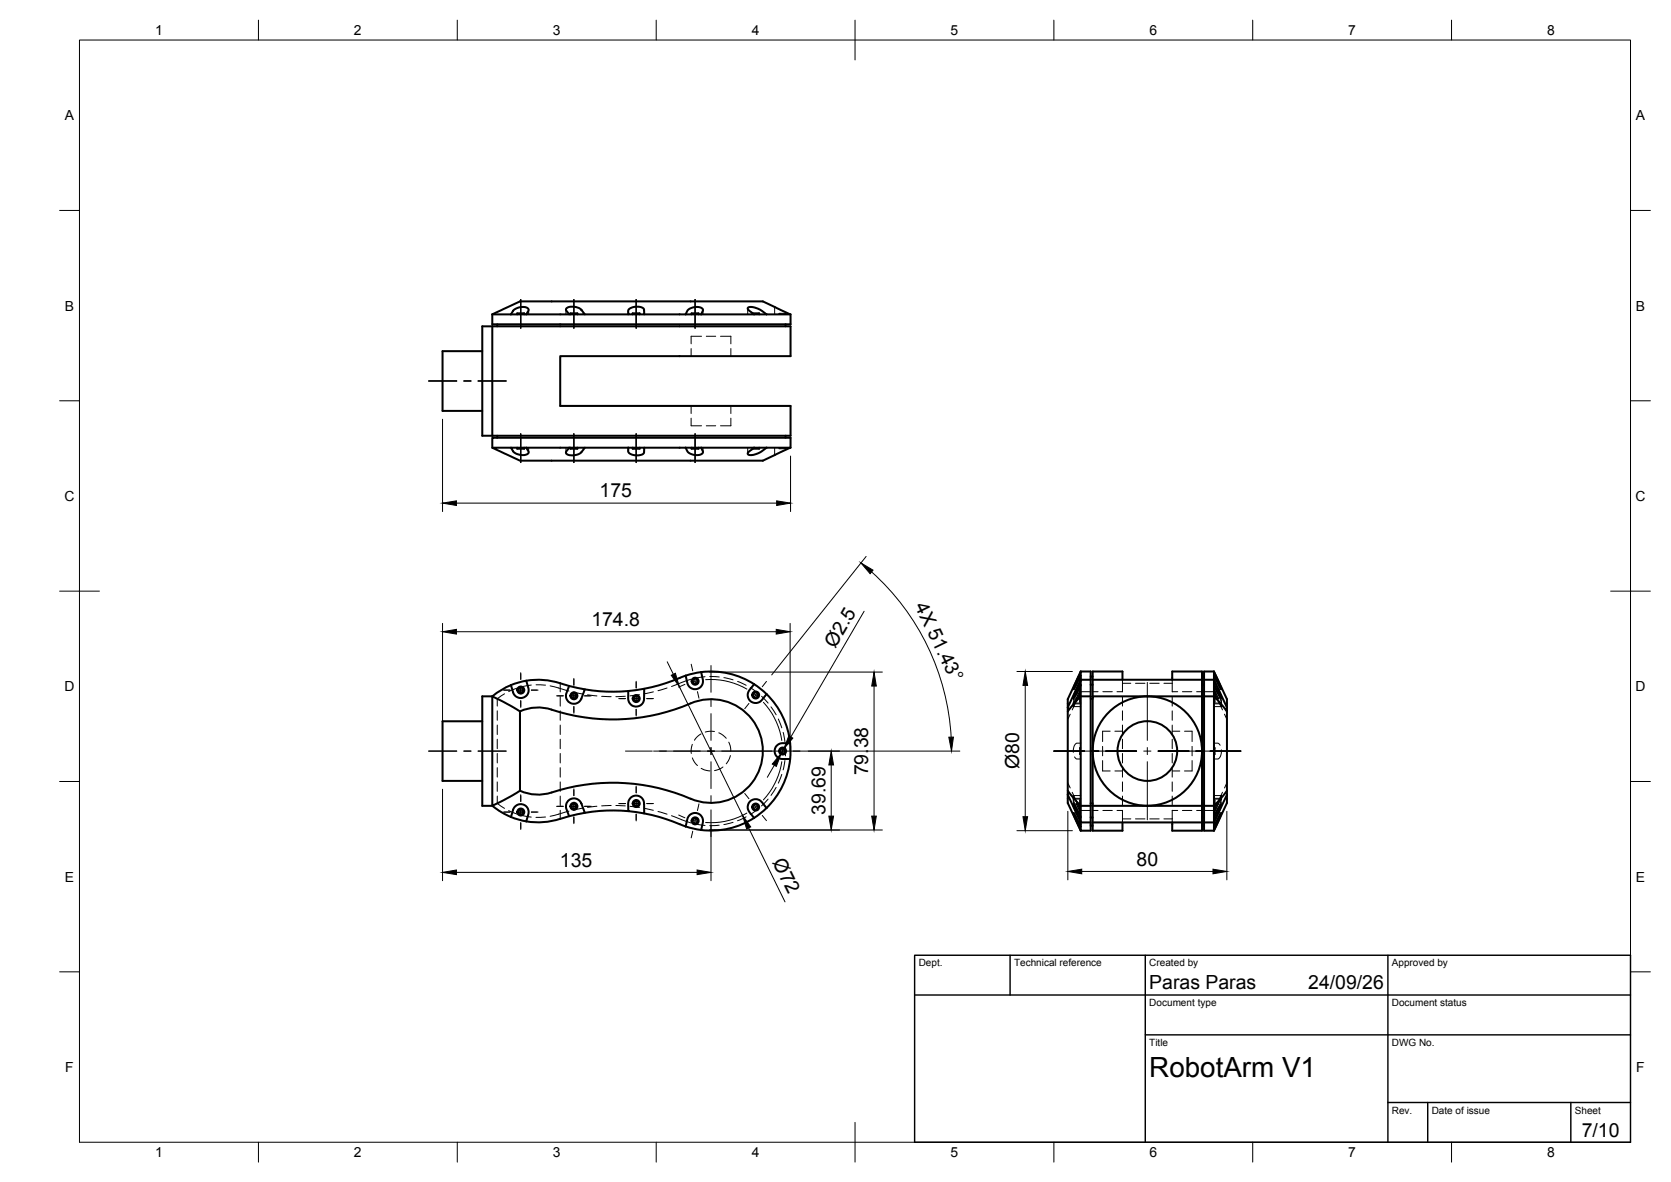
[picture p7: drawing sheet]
<svg xmlns="http://www.w3.org/2000/svg" width="420mm" height="297mm" viewBox="0 0 420 297" stroke-linecap="round" stroke-linejoin="round" font-family="sans-serif">
<!-- layer: Hidden -->
<g fill="none" stroke="#000" stroke-width=".25">
<path d="M130.3 78.7v.3M131.6 78.7v.3M132.9 77.9v1.1M142.3 77.8v1.2M143.7 78.7v.3M144.9 78.7v.3M157.9 78.1v.9M159.3 78.7v.3M160.6 78.7v.3M174.1 78.7v.3M175.4 78.7v.3M176.8 77.9v1.1"/>
<path d="M188 77.5v1.5M189.3 78.7h-.2v.3M189.4 78.7v.3M190.6 78.7v.3M194.8 77.1v1.9M195.9 79a.43 .43 0 0 1 .7-.3h.4a.43 .43 0 0 1 .7 .3M196.2 78.7v.3M197.4 78.7v.3M173.8 87.6v1.9M176.4 84.5h-2.6v1.9M177.6 84.5h2.4M181.2 84.5h2.6v1.9"/>
<path d="M183.8 87.6v1.9M130.3 112.5v.3M131.6 112.5v.3M132.9 112.5v1.1M142.3 112.5v1.2M143.7 112.5v.3M144.9 112.5v.3M157.9 112.5v.9M159.3 112.5v.3M160.6 112.5v.3M173.8 105.1v1.9h2.6M173.8 102v1.9"/>
<path d="M174.1 112.5v.3M175.4 112.5v.3M176.8 112.5v1.1M177.6 107h2.4M183.8 105.1v1.9h-2.6M183.8 102v1.9M188 112.5v1.5M189.1 112.5v.3h.2M189.4 112.5v.3M190.6 112.5v.3M194.8 112.5v1.9M195.9 112.5a.38 .38 0 0 0 .2 .3 .38 .38 0 0 0 .4 0h.5a.38 .38 0 0 0 .4 0 .38 .38 0 0 0 .3-.3"/>
<path d="M196.2 112.5v.3M197.4 112.5v.3M125 178.6v2.4M126.9 174.4l-1.9 1.2v1.8M130.1 172.9l-2.2 .9M133.6 172.2l-2.3 .4M134.8 172.1l2.4 .1M138.3 172.4l4.8 1.3M140.9 171.7v2.2M140.9 175.1v2.3M140.9 178.6v2.4M144.2 174l2.4 .4"/>
<path d="M147.7 174.6l2.4 .3M151.3 175l2.4 .1M157.2 175l-2.3 .1M160.8 174.6l-2.4 .3M164.3 173.9l-2.4 .5M167.7 172.9l-2.3 .7M173.8 170.7l-5 1.8M177.3 170.1l-2.4 .3M178.5 170l2.3 .1M182 170.3l2.3 .5M185.5 171.2l2.1 1M188.7 172.8l1.9 1.4"/>
<path d="M191.5 175l1.6 1.7M193.9 177.6l1.3 2M269.1 179.5l-.6 1.3M269.8 177.6h1.9M269.8 176.9h1.9M269.9 173.2h1.8M269.9 175.4h1.8M270.1 176.7h1.6M270.6 175.6l-.8 1.3 .4-1.2M270.6 175.6l-.8 2 .3-.5M270.6 176.2l-1 2.2M271.5 172.7v1.6"/>
<path d="M271.5 174.3v1.4M271.5 175.7a.44 .44 0 0 0 .2 .8M271.5 174h.2M271.5 172.8h.2M271.5 174.3h.2M271.5 175.5h.2M271.5 175.7h.2M271.5 176.2h.2M271.5 174.9h.2M271.5 174.7h.2M271.5 171.8h.2M271.5 170.6h.2"/>
<path d="M271.5 175.3h.2M271.5 173.8h2.7M271.5 172.5h.2M271.7 172.4l-1.1 2.3M271.7 173.2l-1.1 2.4M271.7 173.7l-1.1 2.3M271.7 173.1l-1.1 2.5M271.7 170.3h-.2v1.8h.2M271.7 171.9l-1.2 2.2-.6 1.9M271.7 174.4l-1.3 2.1M271.7 173.8l-.6 1.4M274.2 175.1h.5"/>
<path d="M274.7 173.8h1.4M277.3 173.8h2.4M280.9 173.8h1.3M282.2 170.8v.9M282.2 171.7h2.1M282.2 171.7v2.2M282.2 175.1v2.3M282.2 178.6v2.4M285.5 171.7h2.4M289.1 171.7h2.4M292.7 171.7h2M294.7 170.8v.9"/>
<path d="M294.7 171.7v2.2M294.7 175.1v2.3M294.7 178.6v2.4M294.7 173.8h1.4M297.3 173.8h2.4M300.9 173.8h1.3M302.2 175.1h.5M305.2 173.1l1.2 2.5-1.2-2.4M305.2 172.4l1.6 3.1 .3 1.4-.2-.3M305.2 173.7l2 3.9-.3-1M305.2 170.3h.3v1.8h-.3M305.2 174.4l1.1 1.7 .6 .6 .2-.3-.2-1.2"/>
<path d="M305.2 171.9l1.3 2.2M305.2 174h.3M305.2 172.8h.3M305.2 174.3h.3M305.2 172.5h.2M305.2 175.4h1.9M305.2 175.5h.3M305.2 175.7h.3M305.2 176.9h1.9M305.2 176.2h.3M305.2 174.9h.3M305.2 174.7h.3"/>
<path d="M305.2 177.6h2M305.2 171.8h.3M305.2 170.6h.3M305.2 175.3h.3M305.2 173.2h1.9M305.2 176.7h1.7M305.2 173.8l.7 1.4M305.5 172.7v1.6M305.5 174.3v1.4M305.5 175.7a.44 .44 0 0 1-.3 .8M305.5 173.8h-2.8M306.4 176.2l1 2.2"/>
<path d="M307.9 179.5l.6 1.3M125 182.2v2.4M125 185.8v2.4M125 189.3v2.4M125 192.9v2.4M125 196.5v2.4M140.9 182.2v2.4M140.9 185.8v2.4M140.9 189.3v2.4M140.9 192.9v2.4M140.9 196.5v2.4M174.1 187.1l-.3 1.3v.9"/>
<path d="M174.1 190.5l.5 1 .8 .9M176.3 184.4l-.9 .6-.8 1M176.3 193.1l.7 .3 1.5 .3M179.6 183.8h-1.3l-1 .2M180.7 184.2l1.2 .6 .7 .7M181.8 192.8l-1 .5-1.1 .4M183.2 186.5l.4 1 .2 1.3M183.6 189.9l-.5 1.3-.5 .7M195.2 197.9l-1.3 2M195.7 180.7l.9 2.2M196.6 194.6l-.9 2.2M196.9 184.1l.5 2.3"/>
<path d="M197.4 191.1l-.5 2.4M197.5 187.6v2.4M268.5 196.7l.6 1.3M269.6 199.1l1 2.2M269.8 199.9h1.9M270.2 190.2l.5 .5h1M271.5 189.4h.2M271.5 188.1h.2M271.7 187.9h-.2v1.7h.2M271.7 186.8h-1l-.4 .3-.3 .7-.1 1.3M277.2 191.1v2.6h1.9M277.2 187.6v2.3"/>
<path d="M279.1 183.8h-1.9v2.6M280.3 193.7h1.9M280.3 183.8h1.9M282.2 182.2v2.4M282.2 185.8v2.4M282.2 189.3v2.4M282.2 192.9v2.4M282.2 196.5v2.4M294.7 182.2v2.4M294.7 185.8v2.4M294.7 189.3v2.4M294.7 192.9v2.4"/>
<path d="M294.7 196.5v2.4M294.7 193.7h2M294.7 183.8h2M297.8 183.8h1.9v2.6M299.7 187.6v2.3M299.7 191.1v2.6h-1.9M305.2 187.9h.3v1.7h-.3M305.2 186.8h1.1l.5 .5M305.2 199.9h2M305.2 189.4h.3M305.2 188.1h.3M307.1 188.4l-.1 1.3-.4 .7-.3 .3h-1.1"/>
<path d="M307.4 199.1l-1 2.2M308.5 196.7l-.6 1.3M125 200.1v1.8l1.9 1.2M127.9 203.7l2.2 .9M131.2 204.9l2.4 .4M137.2 205.3l-2.4 .1M140.9 200.1v2.3M140.9 203.6v2.2M143.1 203.8l-4.8 1.3M146.6 203.1l-2.4 .4M150.1 202.6l-2.4 .3M153.7 202.4l-2.4 .1"/>
<path d="M154.9 202.4l2.3 .1M158.4 202.6l2.4 .3M161.9 203.1l2.4 .5M165.4 203.9l2.3 .7M168.8 205l5 1.8M174.9 207.1l2.4 .3M180.8 207.4l-2.3 .1M184.3 206.7l-2.3 .5M187.6 205.3l-2.2 1M190.6 203.3l-2 1.4M193.1 200.8l-1.6 1.7M269.8 200.6h1.9"/>
<path d="M269.9 204.3h1.8l-1.1-2.4 1.1 2.5M269.9 202.1h1.8M270.1 200.9l-.3-.3 .4 1.4 1.5 3.1M270.1 202.3l-.2-1.2 .2-.3 .6 .6 1 1.7M270.5 203.4l1.2 2.2M271.1 202.3l.6 1.4M271.5 203.2v1.6M271.5 201.8v1.4M271.5 204.7h.2M271.5 203.5h.2M271.5 203.2h.2M271.5 202h.2"/>
<path d="M271.5 201.8h.2M271.5 202.6h.2M271.5 201.3h.2M271.5 202.8h.2M271.5 203.4h.2M271.5 202.2h.2M271.5 206.9h.2M271.5 205.7h.2M271.5 205h.2M271.7 201a.44 .44 0 0 0-.2 .8M271.7 200.8l-1.6 .1-.3-1 1.9 3.9M271.7 205.4h-.2v1.8h.2"/>
<path d="M274.2 203.7h-2.7M274.2 202.4h.5M274.7 203.7h1.4M277.3 203.7h2.4M280.9 203.7h1.3M282.2 205.8v.9M282.2 205.8h2.1M282.2 200.1v2.3M282.2 203.6v2.2M285.5 205.8h2.4M289.1 205.8h2.4M292.7 205.8h2"/>
<path d="M294.7 205.8v.9M294.7 200.1v2.3M294.7 203.6v2.2M294.7 203.7h1.4M297.3 203.7h2.4M300.9 203.7h1.3M302.2 202.4h.5M302.7 203.7h2.8M305.2 201a.44 .44 0 0 1 .3 .8M305.2 205.4h.3v1.8h-.3M305.2 204.7h.3M305.2 203.5h.3"/>
<path d="M305.2 205h.2M305.2 203.2h.3M305.2 202.1h1.9M305.2 202h.3M305.2 201.8h.3M305.2 200.6h1.9M305.2 202.6h.3M305.2 201.3h.3M305.2 202.8h.3M305.2 203.4h.3M305.2 202.2h.3M305.2 206.9h.3"/>
<path d="M305.2 205.7h.3M305.2 200.8h1.7M305.5 203.2v1.6M305.5 201.8v1.4M305.9 202.3l-.7 1.4M306.3 201.5l-1.1 2.3M306.4 202.8l-1.2 2.3M306.4 201.9l-1.2 2.4h1.9M306.4 201.9l-1.2 2.5M306.6 201l-1.4 2.1M306.8 201.8l.3-1.2-.7 1.3M306.9 200.4l.3-.5-.8 2"/>
<path d="M307.1 201.5l-.6 1.9-1.3 2.2"/>
</g>
<!-- layer: Visible -->
<g fill="none" stroke="#000" stroke-width=".51">
<path d="M123.8 79l5.4-2.5a3.9 3.9 0 0 1 3.2-.8h59.4l7 3.3v2.5h-75zM123.8 79h4.7M128.5 79a3 3 0 0 1 4.3-1.4v.5l-.5 .9M128.5 79h3.8M130 79v-.3h1.8v.3M132.3 79h10.8M142.5 77.5a3.4 3.4 0 0 1 3.7 .4l.8 1.1h-3.9l-.8-1.1zM143.4 79v-.3h1.8v.3M147 79h11M158.1 77.8a3.1 3.1 0 0 1 3.8-.1l.1 1.3h-4zM159.1 79v-.3h1.7v.3M162 79h10.4"/>
<path d="M172.4 79h3.9M172.4 79a2.94 2.94 0 0 1 3.6-1.8l.7 .6-.4 1.2M173.9 79v-.3h1.7v.3M176.3 79h13.3M189.3 78.7h1.6v.3M189.6 79h3.1M189.6 79l-1.4-1.1a.53 .53 0 0 1 0-.7 .53 .53 0 0 1 .7-.1l.8 .2a7.1 7.1 0 0 1 3 1.7M192.7 79h6M121.3 88.3h-10v15h10M123.8 82v27.5M123.8 82h75v7.5h-57.9v12.5h57.9v7.5h-75M123.8 82h-2.5v27.5h2.5"/>
<path d="M125 81.5v.5M197.5 81.5v.5M123.8 112.5v-2.5h75l-.1 2.5M125 109.5v.5M128.5 112.5h3.8l.5 .9a.72 .72 0 0 1-.8 .9 3.1 3.1 0 0 1-3.5-1.8zM128.5 112.5h-4.7l5.4 2.5a3.9 3.9 0 0 0 3.2 .8h59.4l6.9-3.3M130 112.5v.3h1.8v-.3M132.3 112.5h10.8M143.1 112.5h3.9a3.3 3.3 0 0 1-4.7 1.4v-.4zM143.4 112.5v.3h1.8v-.3M147 112.5h11M158 112.5h4v.6a1.32 1.32 0 0 1-1.8 1.3 2.1 2.1 0 0 1-2.3-1z"/>
<path d="M159.1 112.5v.3h1.7v-.3M162 112.5h10.4M172.4 112.5h3.9M172.4 112.5a2.94 2.94 0 0 0 3.6 1.8l.7-.6-.4-1.2M173.9 112.5v.3h1.7v-.3M176.3 112.5h13.3M189.6 112.5h3.1M189.6 112.5l-1.4 1.1a.53 .53 0 0 0 0 .7 .53 .53 0 0 0 .7 .1l.8-.2a7.1 7.1 0 0 0 3-1.7M190.9 112.5v.3h-1.6M192.7 112.5h6M197.5 109.5v.5M123.8 175l6.9 3.8"/>
<path d="M123.8 175v27.5l6.9-3.8M123.8 175h-2.5v27.5h2.5M128.5 172.2a17.9 17.9 0 0 1 12.4-.5l2.2 .7M128.5 172.2a17.9 17.9 0 0 0-4.7 2.8M130.7 178.8v19.9M130.8 178.8a12 12 0 0 1 9.9 .2 50.2 50.2 0 0 0 34.2-2.7 13 13 0 0 1 16.9 13.1 13 13 0 0 1-18.2 11.3 49.9 49.9 0 0 0-35.8-1.3 11 11 0 0 1-7-.7M132.3 171.1l.3 .9a2.18 2.18 0 0 1-1.5 3.4 2.01 2.01 0 0 1-2.1-1.4l-.5-1.8M143.1 172.4l3.9 .8-.8 2.4a2 2 0 0 1-2.6 1.1 2 2 0 0 1-1.2-2.5zM147 173.2l5.5 .6 5.5-.1M158 173.7l4-.6-.1 2.5a2 2 0 0 1-2 2 2 2 0 0 1-2-2.1zM170.9 170.4l-5.3 1.8-3.6 .9M172.4 169.8l-1.5 .6"/>
<path d="M176.3 168.9l.2 .9a2.27 2.27 0 0 1-.7 3.1l-.4 .2a2 2 0 0 1-2.6-1.5l-.4-1.8M176.3 168.9a20 20 0 0 1 16.5 5.5M176.3 168.9l-3.9 .9M189.6 171.9l-.6 .8a2.27 2.27 0 0 0-.7 3.1l.4 .4a2.03 2.03 0 0 0 2.9-.3l1.1-1.5M192.7 174.4a20 20 0 0 1 6 12.3M268.5 178.8v19.9M271.5 172.5v.2M271.7 171.1l-1.3 2.9-.5 1.4 .6-.7 1.2-2.5M271.7 171.1v1.1M271.7 168.9v.9M271.7 168.9l-1.8 4.3 .6-.9 1.2-2.5M271.7 168.7l-3.2 7v2.1"/>
<path d="M271.7 168.7v.2M271.7 170.8v.3M271.7 172.2v2.8l-3.2 3.8v-1M271.7 168.7h2.5v33.8M271.7 169.8v1M271.7 170.8h2.5M271.7 170.8l-3.2 7M274.2 175h-2.5v27.5h2.5M274.2 175.6h.5M274.2 170h.5M274.2 172.1h.5M274.7 175h27.5v27.5h-27.5z"/>
<path d="M274.7 170.8v4.2M274.7 170.8v-2.1h7.5v2.1M274.7 170.8h27.5M294.7 170.8v-2.1h7.5v2.1M302.2 170.8v4.2M302.2 175.6h.5M302.2 170h.5M302.2 172.1h.5M302.7 175h2.5v27.5l3.3-3.8M302.7 170.8h2.5M305.2 171.1l1.6 3.3 .3 1-.7-.9-1.2-2.3zM305.2 172.2v2.8l3.3 3.8v-1"/>
<path d="M305.2 170.8v.3M305.2 168.9v.9M305.2 168.9l1.9 4.3-.6-.9-1.3-2.5M305.2 168.7v.2M305.2 168.7l3.3 7v2.1M305.2 168.7h-2.5v38M305.2 169.8v1M305.2 170.8l3.3 7M305.4 172.5l.1 .2M308.5 178.8v19.9M121.3 181.3h-10v14.9h10M198.7 186.8h-1a2.29 2.29 0 0 0-2.8 1.3l-.1 .4a1.99 1.99 0 0 0 2 2.2h1.9"/>
<path d="M198.7 186.7v4M198.7 190.7a20 20 0 0 1-6 12.3M268.5 199.7v-1l3.2 3.8v2.8M268.5 199.7v2.1l3.2 7M268.5 199.7l3.2 7M308.5 199.7v2.1l-3.3 7M308.5 198.7v1M308.5 199.7l-3.3 7M123.8 202.5a17.9 17.9 0 0 0 4.7 2.8M128.5 205.3l.3-.9a2.28 2.28 0 0 1 2.1-2.3h.4a1.97 1.97 0 0 1 1.5 2.5l-.5 1.8M128.5 205.3l3.8 1.1M140.9 205.8a17.9 17.9 0 0 1-8.6 .6"/>
<path d="M142.9 201.2a2.01 2.01 0 0 1 3.3 .7l.8 2.4-3.9 .8-.3-.9a2.45 2.45 0 0 1 .1-3zM143.1 205.1l-2.2 .7M158 203.8l-5.5-.1-5.5 .6M158.5 200.6a2 2 0 0 1 2.2-.5 2 2 0 0 1 1.2 1.8l.1 2.5-4-.6v-2.2zM162 204.4l3.6 .9 5.3 1.8M170.9 207.1l1.5 .6M172.4 207.7l.2-.9a2.28 2.28 0 0 1 2-2.5h.4a1.99 1.99 0 0 1 1.7 2.4l-.4 1.9M192.7 203.1l-.6-.8a2.28 2.28 0 0 0-2.8-1.3l-.4 .1a2.05 2.05 0 0 0-.5 3l1.2 1.5M192.7 203a20 20 0 0 1-20.3 4.7M269.9 202.1l.7 .9 1.1 2.3v1.1l-1.5-3.3zM271.5 204.8v.2M271.7 206.4v.3"/>
<path d="M271.7 207.7v.9M271.7 207.7l-1.2-2.5-.6-.9 1.8 4.3M271.7 208.6v.2M271.7 206.7v1M271.7 206.7h2.5M274.2 202.5v6.3h-2.5M274.2 201.9h.5M274.2 207.5h.5M274.2 205.4h.5M274.7 202.5v6.3h7.5v-2.1M274.7 206.7h27.5M294.7 206.7v2.1h7.5v-2.1"/>
<path d="M302.2 202.5v4.2M302.2 201.9h.5M302.2 207.5h.5M302.2 205.4h.5M302.7 202.5h2.5v2.8M302.7 206.7v2.1h2.5M302.7 206.7h2.5M305.2 205.3l1.3-2.5 .6-.7-.5 1.4-1.4 2.9M305.2 205.3v1.1M305.2 207.7v.9M305.2 207.7l1.3-2.5 .6-.9-1.9 4.3M305.2 208.6v.2"/>
<path d="M305.2 206.4v.3M305.2 206.7v1M305.5 204.8l-.1 .2"/>
<circle cx="130.9" cy="173.4" r=".62"/>
<circle cx="130.9" cy="173.4" r=".88"/>
<circle cx="144.3" cy="174.9" r=".62"/>
<circle cx="144.3" cy="174.9" r=".88"/>
<circle cx="160" cy="175.6" r=".62"/>
<circle cx="160" cy="175.6" r=".88"/>
<circle cx="174.8" cy="171.2" r=".62"/>
<circle cx="174.8" cy="171.2" r=".88"/>
<circle cx="190" cy="174.7" r=".62"/>
<circle cx="190" cy="174.7" r=".88"/>
<circle cx="196.8" cy="188.7" r=".62"/>
<circle cx="196.8" cy="188.7" r=".88"/>
<circle cx="288.5" cy="188.7" r="13.7"/>
<circle cx="288.5" cy="188.7" r="7.5"/>
<circle cx="130.9" cy="204.1" r=".62"/>
<circle cx="130.9" cy="204.1" r=".88"/>
<circle cx="144.3" cy="202.6" r=".62"/>
<circle cx="144.3" cy="202.6" r=".88"/>
<circle cx="160" cy="201.9" r=".62"/>
<circle cx="160" cy="201.9" r=".88"/>
<circle cx="174.8" cy="206.3" r=".62"/>
<circle cx="174.8" cy="206.3" r=".88"/>
<circle cx="190" cy="202.8" r=".62"/>
<circle cx="190" cy="202.8" r=".88"/>
</g>
<!-- layer: BORDER -->
<g fill="none" stroke="#000" stroke-width=".25">
<path d="M20 10.1h390v276.9h-390zM65 5.1v5M115 5.1v5M165 5.1v5M215 5.1v10M265 5.1v5M315 5.1v5M365 5.1v5M15 52.9h5M410 52.9h5M15 100.7h5M410 100.7h5"/>
<path d="M15 148.6h10M405 148.6h10M15 196.4h5M410 196.4h5M15 244.2h5M410 244.2h5M65 287v5M115 287v5M165 287v5M215 282.1v9.9M265 287v5M315 287v5"/>
<path d="M365 287v5"/>
</g>
<!-- layer: TITLEBLOCK -->
<path d="M230 240.1h180v46.9h-180zM230 250h180M254 240.1v9.9M288 240.1v46.9M349 240.1v46.9M288 260.1h122M349 277.1h61M359 277.1v9.9M395 277.1v9.9" fill="none" stroke="#000" stroke-width=".36"/>
<!-- layer: Smart Centers -->
<g fill="none" stroke="#000" stroke-width=".25">
<path d="M130.9 75.3v7.2M144.3 75.3v7.2M160 75.3v7.2M174.8 75.3v7.2M107.8 95.7h7.1M116.6 95.7h1.8M120.2 95.7h7.1M130.9 109v7.3M144.3 109v7.3M160 109v7.3M174.8 109v7.3M126.6 173.4h1.6"/>
<path d="M130 173.4h1.8M130.9 169v1.7M130.9 172.5v1.8M130.9 176.1v1.7M133.6 173.4h1.7M139.9 174.9h1.7M143.4 174.9h1.8M144.3 170.5v1.7M144.3 174v1.8M144.3 177.6v1.6M147 174.9h1.7M155.6 175.6h1.7"/>
<path d="M159.1 175.6h1.7M160 171.2v1.7M160 174.7v1.8M160 178.3v1.6M162.6 175.6h1.7M172.2 172l-1.6 .7M173.8 166.9l.4 1.7M174.6 170.3l.4 1.8M175.4 173.8l.3 1.7M175.7 171l-1.8 .4M177.4 170.8a17.9 17.9 0 0 1 10.4 2.4M178.8 167.2v6.8"/>
<path d="M178.8 175.8v1.8M178.8 179.3v6.8M188.3 176.8l-1 1.3M189.3 174.1l1.4 1.1M190.6 174l-1.2 1.4M192 176.5a18.3 18.3 0 0 1 4.6 9.6M192.7 171.2l-1 1.4M288.5 171.5v14.6M107.8 188.8h7.1M116.6 188.8h1.8M120.2 188.8h7.1M130.9 199.7v1.7"/>
<path d="M144.3 198.3v1.6M157.3 188.8h6.7M160 197.6v1.6M165.8 188.8h1.8M169.4 188.8h6.7M177.9 188.8h1.8M178.8 187.9v1.7M178.8 191.4v6.8M178.8 199.9v1.8M181.5 188.8h12.6M187.3 199.4l1 1.3M195.9 188.8h1.8"/>
<path d="M196.6 191.4a18.1 18.1 0 0 1-4.6 9.6M196.8 187.8v1.8M199.5 188.8h1.6M265 188.8h20.8M287.6 188.8h1.8M288.5 187.9v1.7M288.5 191.4v14.6M291.2 188.8h20.8M126.6 204.1h1.6M130 204.1h1.8M130.9 203.2v1.8M130.9 206.8v1.7"/>
<path d="M133.6 204.1h1.7M139.9 202.6h1.7M143.4 202.6h1.8M144.3 201.7v1.8M144.3 205.3v1.7M147 202.6h1.7M155.6 201.9h1.7M159.1 201.9h1.7M160 201v1.8M160 204.6v1.7M162.6 201.9h1.7M170.6 204.8l1.6 .7"/>
<path d="M173.9 206.1l1.8 .4M174.2 208.9l-.4 1.7M175 205.4l-.4 1.8M175.7 202l-.3 1.7M178.8 203.5v6.8M187.8 204.3a18.1 18.1 0 0 1-10.4 2.4M189.4 202.1l1.2 1.4M190.7 202.2l-1.4 1.2M191.7 204.9l1 1.3"/>
</g>
<!-- layer: FD_Dimensions -->
<g fill="none" stroke="#000" stroke-width=".25">
<path d="M111.3 105.4v23.2M198.8 114.6v14M114.8 126.4h80.5M217.8 139.8l-23.8 29.8M111.3 156.7v37.4M114.8 158.8h80.4M198.7 156.7v31.9M217.3 153.6l-18.4 31.6M219.2 143.7a60.5 60.5 0 0 1 20 41.5M167.8 166.3l1.5 3.1M170.8 172.6l15.9 32.3M178.4 168.9h43.5"/>
<path d="M219.8 172.4v32.7M255.7 168.7h13.9M257.8 172.2v33M111.3 198.3v23M164.3 188.8h77M194.7 192.3l-1.8 3M197.1 188.2l-.7 1.1M209 192.2v12.9M114.8 219.2h60.5M178.4 208.6h43.5M178.8 207.4v13.9M188.2 208.1l9.2 18.5"/>
<path d="M255.7 208.8h13.9M268.5 203.9v17.2M272 219h33M308.5 203.9v17.2"/>
</g>
<g fill="#000" stroke="#000" stroke-width=".25">
<path d="M111.3 126.4l3.5-.5v1.1zM195.3 125.9l3.5 .5-3.5 .6zM111.3 158.8l3.5-.6v1.1zM195.2 158.2l3.5 .6-3.5 .5zM216.5 141.5l3 1.8-.7 .9zM168.8 169.7l1-.5 1 3.4zM219.8 168.9l.5 3.5h-1.1zM257.8 168.7l.6 3.5h-1.2zM196.4 189.3l-1.2 3.3-1-.6zM198.4 184.9l.9 .6-2.2 2.7zM209 188.8l.6 3.4h-1.2zM238.6 185.3l1.1-.1-.5 3.6z"/>
<path d="M111.3 219.2l3.5-.6v1.2zM175.3 218.6l3.5 .6-3.5 .6zM186.7 204.9l2.1 2.9-1.1 .5zM208.4 205.1h1.2l-.6 3.5zM219.2 205.1h1.1l-.5 3.5zM257.2 205.2h1.2l-.6 3.6zM268.5 219l3.5-.6v1.2zM305 218.4l3.5 .6-3.5 .6z"/>
</g>
<text font-size="7" x="289" y="270.6">RobotArm V1</text>
<g font-size="4.9">
<text x="150.8" y="125">175</text>
<text x="230" y="152.3" transform="rotate(64 230 152.3)">4X 51.43°</text>
<text x="148.7" y="157.3">174.8</text>
<text x="210" y="163" transform="rotate(-60 210 163)">Ø2.5</text>
<text x="218.3" y="194.9" transform="rotate(-90 218.3 194.9)">79.38</text>
<text x="256.3" y="193.3" transform="rotate(-90 256.3 193.3)">Ø80</text>
<text x="207.5" y="204.8" transform="rotate(-90 207.5 204.8)">39.69</text>
<text x="140.8" y="217.8">135</text>
<text x="194.2" y="216.6" transform="rotate(64 194.2 216.6)">Ø72</text>
<text x="285.8" y="217.5">80</text>
<text x="289" y="248.5">Paras Paras</text>
<text x="329" y="248.5">24/09/26</text>
<text x="397.7" y="285.7">7/10</text>
</g>
<g font-size="3.5">
<text x="39" y="8.8">1</text>
<text x="89" y="8.8">2</text>
<text x="139" y="8.8">3</text>
<text x="189" y="8.8">4</text>
<text x="239" y="8.8">5</text>
<text x="289" y="8.8">6</text>
<text x="339" y="8.8">7</text>
<text x="389" y="8.8">8</text>
<text x="16.3" y="30.2">A</text>
<text x="411.3" y="30.2">A</text>
<text x="16.3" y="78">B</text>
<text x="411.3" y="78">B</text>
<text x="16.2" y="125.9">C</text>
<text x="411.2" y="125.9">C</text>
<text x="16.2" y="173.7">D</text>
<text x="411.2" y="173.7">D</text>
<text x="16.3" y="221.6">E</text>
<text x="411.3" y="221.6">E</text>
<text x="16.4" y="269.4">F</text>
<text x="411.4" y="269.4">F</text>
<text x="39" y="290.8">1</text>
<text x="89" y="290.8">2</text>
<text x="139" y="290.8">3</text>
<text x="189" y="290.8">4</text>
<text x="239" y="290.8">5</text>
<text x="289" y="290.8">6</text>
<text x="339" y="290.8">7</text>
<text x="389" y="290.8">8</text>
</g>
<g font-size="2.5">
<text x="231" y="242.9">Dept.</text>
<text x="255" y="242.9">Technical reference</text>
<text x="289" y="242.9">Created by</text>
<text x="350" y="242.9">Approved by</text>
<text x="289" y="252.8">Document type</text>
<text x="350" y="252.8">Document status</text>
<text x="289" y="262.9">Title</text>
<text x="350" y="262.9">DWG No.</text>
<text x="350" y="279.9">Rev.</text>
<text x="360" y="279.9">Date of issue</text>
<text x="396" y="279.9">Sheet</text>
</g>
</svg>
